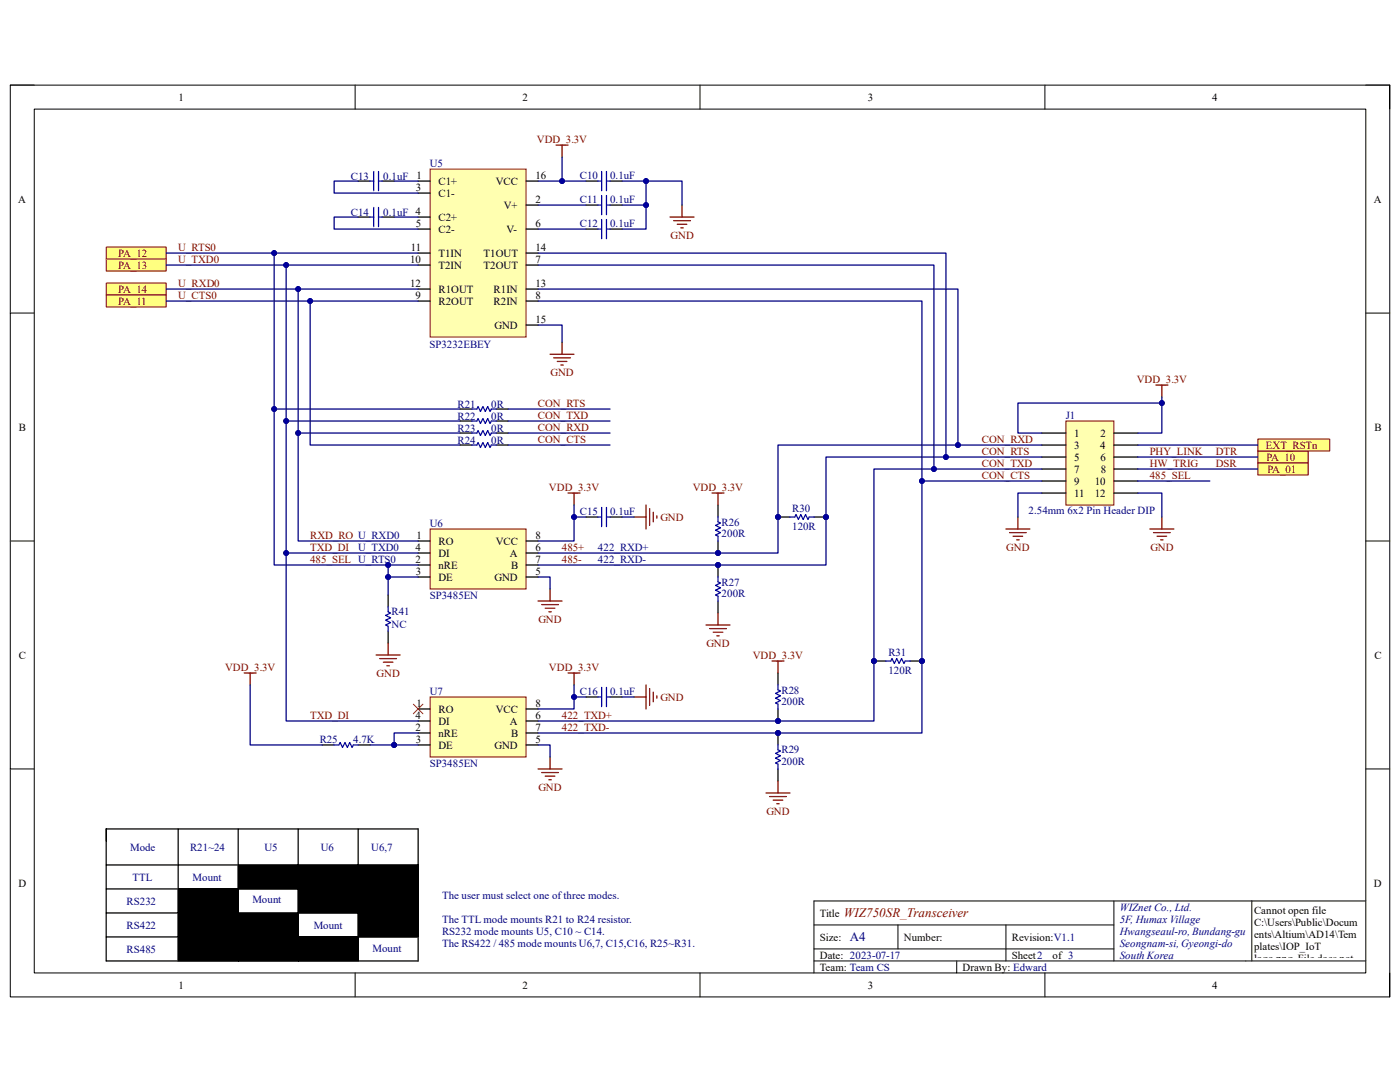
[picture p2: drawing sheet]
<svg xmlns="http://www.w3.org/2000/svg" width="279mm" height="216mm" viewBox="0 0 279 216" stroke-linecap="round" stroke-linejoin="round" font-family="sans-serif">
<path d="M2.1 17h275.3v181.9h-275.3z" fill="none" stroke="#000" stroke-width=".2"/>
<path d="M6.8 21.8h265.8v172.3h-265.8z" fill-rule="evenodd" fill="#fff"/>
<g fill="none" stroke="#000" stroke-width=".2">
<path d="M2 17h4.8M70.9 17v4.8M139.7 17v4.8M208.5 17v4.8M272.6 17h4.8v4.8M6.8 21.8h265.8v172.3h-265.8zM2 62.5h4.8M272.6 62.5h4.8M2 107.9h4.8M272.6 107.9h4.8M2 153.4h4.8M272.6 153.4h4.8"/>
<path d="M222.3 179.8v11.9M249.8 179.8v11.9M272.6 179.8h-110.2v14.3M70.9 194.1v4.8M139.7 194.1v4.8M162.4 184.6h59.9M162.4 191.7h110.2M162.4 189.3h59.9M179.2 184.6v4.7M190.9 191.7v2.4M200.8 184.6v7.1M208.5 194.1v4.8"/>
<path d="M277.4 194.1v4.8"/>
</g>
<path d="M85.8 33.7h19.2v33.6h-19.2z" fill-rule="evenodd" fill="#ffffb0"/>
<path d="M85.8 33.7h19.2v33.6h-19.2z" fill="none" stroke="#800000" stroke-width=".2"/>
<g fill="none" stroke="#000" stroke-width=".25">
<path d="M71.5 36.1h2.4M76.3 36.1h2.4M83.4 36.1h2.4M83.4 38.5h2.4M105 36.1h2.4M117 36.1h2.4M121.7 36.1h2.4M71.5 43.3h2.4M76.3 43.3h2.4M83.4 43.3h2.4M83.4 45.7h2.4M83.4 52.9h2.4"/>
<path d="M83.4 50.5h2.4M83.4 57.7h2.4M105 40.9h2.4M105 45.7h2.4M105 52.9h2.4M105 50.5h2.4M105 57.7h2.4M117 40.9h2.4M121.7 40.9h2.4M83.4 60.1h2.4M105 60.1h2.4M105 64.9h2.4"/>
</g>
<g fill="none" stroke="#00f" stroke-width=".25">
<path d="M73.9 36.1h.7M74.6 34.2v3.8M75.5 34.2v3.8M75.5 36.1h.8M119.4 36.1h.7M120.1 34.2v3.8M120.1 39v3.8M121 36.1h.7M121 34.2v3.8M121 39v3.8M73.9 43.3h.7M74.6 41.4v3.8"/>
<path d="M75.5 41.4v3.8M75.5 43.3h.8M119.4 40.9h.7M121 40.9h.7"/>
</g>
<path d="M111 29h2.4M112.2 29v2.3M133.7 43.3h4.8M134.4 44h3.4M135.2 44.8h1.9M135.9 45.5h.5M136.1 40.9v2.4M109.8 70.7h4.8M110.5 71.4h3.3M111.2 72.1h1.9M111.9 72.8h.5M112.2 68.3v2.4" fill="none" stroke="#800000" stroke-width=".25"/>
<path d="M21.2 56.5h12v2.4h-12z" fill-rule="evenodd" fill="#ffff80"/>
<path d="M21.2 56.5h12v2.4h-12z" fill="none" stroke="#800000" stroke-width=".2"/>
<path d="M21.2 58.9h12v2.4h-12z" fill-rule="evenodd" fill="#ffff80"/>
<path d="M21.2 58.9h12v2.4h-12z" fill="none" stroke="#800000" stroke-width=".2"/>
<path d="M117 103.2h2.4M121.7 103.2h2.4M117 139.1h2.4M121.7 139.1h2.4M64.3 148.6h2.4M71.5 148.6h2.4" fill="none" stroke="#000" stroke-width=".25"/>
<path d="M119.4 103.2h.7M120.1 101.3v3.8M121 101.3v3.8M121 103.2h.7M119.4 139.1h.7M120.1 137.2v3.8M121 137.2v3.8M121 139.1h.7M66.7 148.6h.9l.3-.4 .5 .9 .4-.9 .5 .9 .5-.9 .5 .9 .2-.5h1" fill="none" stroke="#00f" stroke-width=".25"/>
<g fill="none" stroke="#800000" stroke-width=".25">
<path d="M113.4 98.4h2.4M114.6 98.4v2.4M107.4 119.9h4.8M109.8 117.5v2.4M126.5 103.2h2.4M128.9 100.8v4.8M129.6 101.5v3.3M130.4 102.2v1.9M131.1 102.9v.5M48.7 134.3h2.4M49.9 134.3v2.4M108.1 120.6h3.4"/>
<path d="M108.8 121.4h1.9M109.5 122.1h.5M113.4 134.3h2.4M114.6 134.3v2.4M126.5 139.1h2.4M128.9 136.7v4.8M129.6 137.4v3.4M130.4 138.1v1.9M131.1 138.8v.5M107.4 153.4h4.8M108.1 154.2h3.4M108.8 154.9h1.9"/>
<path d="M109.5 155.6h.5M109.8 151v2.4"/>
</g>
<path d="M212.7 84h9.6v16.8h-9.6z" fill-rule="evenodd" fill="#ffffb0"/>
<path d="M212.7 84h9.6v16.8h-9.6z" fill="none" stroke="#800000" stroke-width=".2"/>
<path d="M207.9 86.4h4.8M207.9 88.8h4.8M207.9 91.2h4.8M207.9 93.6h4.8M207.9 96h4.8M207.9 98.4h4.8M222.3 86.4h4.8M222.3 88.8h4.8M222.3 91.2h4.8M222.3 93.6h4.8M222.3 96h4.8M222.3 98.4h4.8" fill="none" stroke="#000" stroke-width=".25"/>
<path d="M200.8 105.6h4.7M201.5 106.3h3.3M202.2 107h1.9M202.9 107.7h.5M203.1 103.2v2.4M229.5 105.6h4.8M230.2 106.3h3.4M230.9 107h1.9M231.6 107.7h.5M231.9 103.2v2.4" fill="none" stroke="#800000" stroke-width=".25"/>
<path d="M21.2 51.7h12v2.4h-12z" fill-rule="evenodd" fill="#ffff80"/>
<path d="M21.2 51.7h12v2.4h-12z" fill="none" stroke="#800000" stroke-width=".2"/>
<path d="M21.2 49.3h12v2.4h-12z" fill-rule="evenodd" fill="#ffff80"/>
<path d="M21.2 49.3h12v2.4h-12z" fill="none" stroke="#800000" stroke-width=".2"/>
<circle cx="155.3" cy="103.2" r=".48" fill="#000080"/>
<circle cx="155.3" cy="103.2" r=".48" fill="none" stroke="#000080" stroke-width=".2"/>
<circle cx="164.8" cy="103.2" r=".48" fill="#000080"/>
<circle cx="164.8" cy="103.2" r=".48" fill="none" stroke="#000080" stroke-width=".2"/>
<path d="M155.3 103.2h2.4" fill="none" stroke="#000" stroke-width=".25"/>
<circle cx="155.3" cy="103.2" r=".48" fill="#000080"/>
<circle cx="155.3" cy="103.2" r=".48" fill="none" stroke="#000080" stroke-width=".2"/>
<path d="M162.4 103.2h2.4" fill="none" stroke="#000" stroke-width=".25"/>
<circle cx="164.8" cy="103.2" r=".48" fill="#000080"/>
<circle cx="164.8" cy="103.2" r=".48" fill="none" stroke="#000080" stroke-width=".2"/>
<path d="M157.7 103.2h.9l.3-.5 .4 .9 .5-.9 .5 .9 .5-.9 .4 .9 .3-.4h.9" fill="none" stroke="#00f" stroke-width=".25"/>
<circle cx="174.4" cy="131.9" r=".48" fill="#000080"/>
<circle cx="174.4" cy="131.9" r=".48" fill="none" stroke="#000080" stroke-width=".2"/>
<circle cx="184" cy="131.9" r=".48" fill="#000080"/>
<circle cx="184" cy="131.9" r=".48" fill="none" stroke="#000080" stroke-width=".2"/>
<path d="M174.4 131.9h2.4" fill="none" stroke="#000" stroke-width=".25"/>
<circle cx="174.4" cy="131.9" r=".48" fill="#000080"/>
<circle cx="174.4" cy="131.9" r=".48" fill="none" stroke="#000080" stroke-width=".2"/>
<path d="M181.6 131.9h2.4" fill="none" stroke="#000" stroke-width=".25"/>
<circle cx="184" cy="131.9" r=".48" fill="#000080"/>
<circle cx="184" cy="131.9" r=".48" fill="none" stroke="#000080" stroke-width=".2"/>
<path d="M94.2 81.6h1l.2-.5 .5 1 .5-1 .4 1 .5-1 .5 1 .2-.5h1M94.2 84h1l.2-.5 .5 1 .5-1 .4 1 .5-1 .5 1 .2-.5h1M94.2 86.4h1l.2-.5 .5 1 .5-1 .4 1 .5-1 .5 1 .2-.5h1M94.2 88.8h1l.2-.5 .5 1 .5-1 .4 1 .5-1 .5 1 .2-.5h1M176.8 131.9h1l.2-.5 .5 1 .5-1 .4 1 .5-1 .5 1 .2-.5h1" fill="none" stroke="#00f" stroke-width=".25"/>
<path d="M91.8 81.6h2.4M91.8 84h2.4M91.8 86.4h2.4M91.8 88.8h2.4M99 81.6h2.4M99 84h2.4M99 86.4h2.4M99 88.8h2.4" fill="none" stroke="#000" stroke-width=".25"/>
<circle cx="143.3" cy="110.3" r=".48" fill="#000080"/>
<circle cx="143.3" cy="110.3" r=".48" fill="none" stroke="#000080" stroke-width=".2"/>
<path d="M143.3 107.9v2.4" fill="none" stroke="#000" stroke-width=".25"/>
<circle cx="143.3" cy="110.3" r=".48" fill="#000080"/>
<circle cx="143.3" cy="110.3" r=".48" fill="none" stroke="#000080" stroke-width=".2"/>
<path d="M143.3 100.8v2.4" fill="none" stroke="#000" stroke-width=".25"/>
<path d="M143.3 103.2v.9l.5 .3-1 .4 1 .5-1 .5 1 .5-1 .5 .5 .2v.9" fill="none" stroke="#00f" stroke-width=".25"/>
<path d="M142.1 98.4h2.4M143.3 98.4v2.4" fill="none" stroke="#800000" stroke-width=".25"/>
<circle cx="143.3" cy="112.7" r=".48" fill="#000080"/>
<circle cx="143.3" cy="112.7" r=".48" fill="none" stroke="#000080" stroke-width=".2"/>
<path d="M143.3 112.7v2.4M143.3 119.9v2.4" fill="none" stroke="#000" stroke-width=".25"/>
<circle cx="143.3" cy="112.7" r=".48" fill="#000080"/>
<circle cx="143.3" cy="112.7" r=".48" fill="none" stroke="#000080" stroke-width=".2"/>
<path d="M143.3 115.1v1l.5 .2-1 .5 1 .5-1 .5 1 .4-1 .5 .5 .3v.9" fill="none" stroke="#00f" stroke-width=".25"/>
<circle cx="155.3" cy="143.9" r=".48" fill="#000080"/>
<circle cx="155.3" cy="143.9" r=".48" fill="none" stroke="#000080" stroke-width=".2"/>
<path d="M155.3 141.5v2.4" fill="none" stroke="#000" stroke-width=".25"/>
<circle cx="155.3" cy="143.9" r=".48" fill="#000080"/>
<circle cx="155.3" cy="143.9" r=".48" fill="none" stroke="#000080" stroke-width=".2"/>
<path d="M155.3 134.3v2.4" fill="none" stroke="#000" stroke-width=".25"/>
<path d="M155.3 136.7v.9l.4 .3-.9 .5 .9 .4-.9 .5 .9 .5-.9 .5 .5 .2v1" fill="none" stroke="#00f" stroke-width=".25"/>
<circle cx="155.3" cy="146.3" r=".48" fill="#000080"/>
<circle cx="155.3" cy="146.3" r=".48" fill="none" stroke="#000080" stroke-width=".2"/>
<path d="M155.3 146.3v2.3M155.3 153.4v2.4" fill="none" stroke="#000" stroke-width=".25"/>
<circle cx="155.3" cy="146.3" r=".48" fill="#000080"/>
<circle cx="155.3" cy="146.3" r=".48" fill="none" stroke="#000080" stroke-width=".2"/>
<path d="M77.5 121.1v1l.4 .2-.9 .5 .9 .5-.9 .5 .9 .4-.9 .5 .5 .3v.9M155.3 148.6v1l.4 .2-.9 .5 .9 .5-.9 .5 .9 .5-.9 .4 .5 .3v.9" fill="none" stroke="#00f" stroke-width=".25"/>
<g fill="none" stroke="#800000" stroke-width=".25">
<path d="M75.1 130.7h4.8M75.8 131.4h3.3M76.5 132.1h1.9M77.2 132.9h.5M77.5 128.3v2.4M140.9 124.7h4.8M141.6 125.4h3.4M142.3 126.1h2M143.1 126.9h.4M143.3 122.3v2.4M154.1 131.9h2.4M155.3 131.9v2.4"/>
<path d="M152.9 158.2h4.8M153.6 158.9h3.3M154.3 159.7h1.9M155.3 155.8v2.4M155 160.4h.5"/>
</g>
<path d="M77.5 118.7v2.4M77.5 125.9v2.4" fill="none" stroke="#000" stroke-width=".25"/>
<path d="M82.5 140.5l1.9 1.9M84.4 140.5l-1.9 1.9" fill="none" stroke="#f00" stroke-width=".2"/>
<path d="M251 90h10.1v2.4h-10.1z" fill-rule="evenodd" fill="#ffff80"/>
<path d="M251 90h10.1v2.4h-10.1z" fill="none" stroke="#800000" stroke-width=".2"/>
<path d="M251 92.4h10.1v2.4h-10.1z" fill-rule="evenodd" fill="#ffff80"/>
<path d="M251 92.4h10.1v2.4h-10.1z" fill="none" stroke="#800000" stroke-width=".2"/>
<path d="M230.7 76.8h2.4M231.9 76.8v2.4" fill="none" stroke="#800000" stroke-width=".25"/>
<path d="M117 45.7h2.4M121.7 45.7h2.4" fill="none" stroke="#000" stroke-width=".25"/>
<path d="M119.4 45.7h.7M120.1 43.8v3.8M121 43.8v3.8M121 45.7h.7" fill="none" stroke="#00f" stroke-width=".25"/>
<path d="M251 87.6h14.4v2.4h-14.4z" fill-rule="evenodd" fill="#ffff80"/>
<path d="M251 87.6h14.4v2.4h-14.4z" fill="none" stroke="#800000" stroke-width=".2"/>
<path d="M33.2 50.5h50.2" fill="none" stroke="#000080" stroke-width=".25"/>
<circle cx="54.7" cy="50.5" r=".48" fill="#000080"/>
<circle cx="54.7" cy="50.5" r=".48" fill="none" stroke="#000080" stroke-width=".2"/>
<path d="M33.2 52.9h50.2" fill="none" stroke="#000080" stroke-width=".25"/>
<circle cx="57.1" cy="52.9" r=".48" fill="#000080"/>
<circle cx="57.1" cy="52.9" r=".48" fill="none" stroke="#000080" stroke-width=".2"/>
<path d="M33.2 57.7h50.2" fill="none" stroke="#000080" stroke-width=".25"/>
<circle cx="59.5" cy="57.7" r=".48" fill="#000080"/>
<circle cx="59.5" cy="57.7" r=".48" fill="none" stroke="#000080" stroke-width=".2"/>
<path d="M33.2 60.1h50.2" fill="none" stroke="#000080" stroke-width=".25"/>
<circle cx="61.9" cy="60.1" r=".48" fill="#000080"/>
<circle cx="61.9" cy="60.1" r=".48" fill="none" stroke="#000080" stroke-width=".2"/>
<path d="M71.5 36.1h-4.8v2.4h16.7M78.7 36.1h4.7M107.4 36.1h9.6M71.5 43.3h-4.8v2.4h16.7M78.7 43.3h4.7" fill="none" stroke="#000080" stroke-width=".25"/>
<circle cx="112.2" cy="36.1" r=".48" fill="#000080"/>
<circle cx="112.2" cy="36.1" r=".48" fill="none" stroke="#000080" stroke-width=".2"/>
<path d="M107.4 45.7h9.6M107.4 40.9h9.6M136.1 40.9v-4.8h-7.2v9.6h-4.8" fill="none" stroke="#000080" stroke-width=".25"/>
<circle cx="128.9" cy="40.9" r=".48" fill="#000080"/>
<circle cx="128.9" cy="40.9" r=".48" fill="none" stroke="#000080" stroke-width=".2"/>
<circle cx="128.9" cy="36.1" r=".48" fill="#000080"/>
<circle cx="128.9" cy="36.1" r=".48" fill="none" stroke="#000080" stroke-width=".2"/>
<path d="M124.1 40.9h4.8" fill="none" stroke="#000080" stroke-width=".25"/>
<circle cx="128.9" cy="40.9" r=".48" fill="#000080"/>
<circle cx="128.9" cy="40.9" r=".48" fill="none" stroke="#000080" stroke-width=".2"/>
<path d="M124.1 36.1h4.8" fill="none" stroke="#000080" stroke-width=".25"/>
<circle cx="128.9" cy="36.1" r=".48" fill="#000080"/>
<circle cx="128.9" cy="36.1" r=".48" fill="none" stroke="#000080" stroke-width=".2"/>
<path d="M112.2 31.3v4.8" fill="none" stroke="#000080" stroke-width=".25"/>
<circle cx="112.2" cy="36.1" r=".48" fill="#000080"/>
<circle cx="112.2" cy="36.1" r=".48" fill="none" stroke="#000080" stroke-width=".2"/>
<path d="M107.4 50.5h81.4v40.7h19.1" fill="none" stroke="#000080" stroke-width=".25"/>
<circle cx="188.8" cy="91.2" r=".48" fill="#000080"/>
<circle cx="188.8" cy="91.2" r=".48" fill="none" stroke="#000080" stroke-width=".2"/>
<path d="M231.9 79.2v7.2h-4.8M207.9 98.4h-4.8v4.8M227.1 98.4h4.8v4.8" fill="none" stroke="#000080" stroke-width=".25"/>
<circle cx="231.9" cy="80.4" r=".48" fill="#000080"/>
<circle cx="231.9" cy="80.4" r=".48" fill="none" stroke="#000080" stroke-width=".2"/>
<path d="M231.9 80.4h-28.8v6h4.8" fill="none" stroke="#000080" stroke-width=".25"/>
<circle cx="231.9" cy="80.4" r=".48" fill="#000080"/>
<circle cx="231.9" cy="80.4" r=".48" fill="none" stroke="#000080" stroke-width=".2"/>
<path d="M107.4 52.9h79v40.7h21.5" fill="none" stroke="#000080" stroke-width=".25"/>
<circle cx="186.4" cy="93.6" r=".48" fill="#000080"/>
<circle cx="186.4" cy="93.6" r=".48" fill="none" stroke="#000080" stroke-width=".2"/>
<path d="M107.4 57.7h83.8v31.1h16.7" fill="none" stroke="#000080" stroke-width=".25"/>
<circle cx="191.2" cy="88.8" r=".48" fill="#000080"/>
<circle cx="191.2" cy="88.8" r=".48" fill="none" stroke="#000080" stroke-width=".2"/>
<path d="M107.4 60.1h76.6v35.9h23.9" fill="none" stroke="#000080" stroke-width=".25"/>
<circle cx="184" cy="96" r=".48" fill="#000080"/>
<circle cx="184" cy="96" r=".48" fill="none" stroke="#000080" stroke-width=".2"/>
<path d="M85.8 105.6h19.2v11.9h-19.2z" fill-rule="evenodd" fill="#ffffb0"/>
<path d="M85.8 105.6h19.2v11.9h-19.2z" fill="none" stroke="#800000" stroke-width=".2"/>
<path d="M83.4 107.9h2.4M83.4 110.3h2.4M83.4 112.7h2.4M83.4 115.1h2.4M105 107.9h2.4M105 110.3h2.4M105 112.7h2.4M105 115.1h2.4" fill="none" stroke="#000" stroke-width=".25"/>
<path d="M85.8 139.1h19.2v11.9h-19.2z" fill-rule="evenodd" fill="#ffffb0"/>
<path d="M85.8 139.1h19.2v11.9h-19.2z" fill="none" stroke="#800000" stroke-width=".2"/>
<path d="M83.4 141.5h2.4M83.4 143.9h2.4M83.4 146.3h2.4M83.4 148.6h2.4M105 141.5h2.4M105 143.9h2.4M105 146.3h2.4M105 148.6h2.4" fill="none" stroke="#000" stroke-width=".25"/>
<path d="M59.5 57.7v50.2h23.9" fill="none" stroke="#000080" stroke-width=".25"/>
<circle cx="59.5" cy="86.4" r=".48" fill="#000080"/>
<circle cx="59.5" cy="86.4" r=".48" fill="none" stroke="#000080" stroke-width=".2"/>
<circle cx="59.5" cy="57.7" r=".48" fill="#000080"/>
<circle cx="59.5" cy="57.7" r=".48" fill="none" stroke="#000080" stroke-width=".2"/>
<path d="M57.1 52.9v57.4h26.3" fill="none" stroke="#000080" stroke-width=".25"/>
<circle cx="57.1" cy="110.3" r=".48" fill="#000080"/>
<circle cx="57.1" cy="110.3" r=".48" fill="none" stroke="#000080" stroke-width=".2"/>
<circle cx="57.1" cy="84" r=".48" fill="#000080"/>
<circle cx="57.1" cy="84" r=".48" fill="none" stroke="#000080" stroke-width=".2"/>
<circle cx="57.1" cy="52.9" r=".48" fill="#000080"/>
<circle cx="57.1" cy="52.9" r=".48" fill="none" stroke="#000080" stroke-width=".2"/>
<path d="M54.7 50.5v62.2h28.7" fill="none" stroke="#000080" stroke-width=".25"/>
<circle cx="77.5" cy="112.7" r=".48" fill="#000080"/>
<circle cx="77.5" cy="112.7" r=".48" fill="none" stroke="#000080" stroke-width=".2"/>
<circle cx="54.7" cy="81.6" r=".48" fill="#000080"/>
<circle cx="54.7" cy="81.6" r=".48" fill="none" stroke="#000080" stroke-width=".2"/>
<circle cx="54.7" cy="50.5" r=".48" fill="#000080"/>
<circle cx="54.7" cy="50.5" r=".48" fill="none" stroke="#000080" stroke-width=".2"/>
<path d="M77.5 112.7v6" fill="none" stroke="#000080" stroke-width=".25"/>
<circle cx="77.5" cy="115.1" r=".48" fill="#000080"/>
<circle cx="77.5" cy="115.1" r=".48" fill="none" stroke="#000080" stroke-width=".2"/>
<circle cx="77.5" cy="112.7" r=".48" fill="#000080"/>
<circle cx="77.5" cy="112.7" r=".48" fill="none" stroke="#000080" stroke-width=".2"/>
<path d="M77.5 115.1h5.9" fill="none" stroke="#000080" stroke-width=".25"/>
<circle cx="77.5" cy="115.1" r=".48" fill="#000080"/>
<circle cx="77.5" cy="115.1" r=".48" fill="none" stroke="#000080" stroke-width=".2"/>
<path d="M57.1 110.3v33.6h26.3" fill="none" stroke="#000080" stroke-width=".25"/>
<circle cx="57.1" cy="110.3" r=".48" fill="#000080"/>
<circle cx="57.1" cy="110.3" r=".48" fill="none" stroke="#000080" stroke-width=".2"/>
<path d="M83.4 146.3h-4.7v2.3" fill="none" stroke="#000080" stroke-width=".25"/>
<circle cx="78.7" cy="148.6" r=".48" fill="#000080"/>
<circle cx="78.7" cy="148.6" r=".48" fill="none" stroke="#000080" stroke-width=".2"/>
<path d="M78.7 148.6h4.7" fill="none" stroke="#000080" stroke-width=".25"/>
<circle cx="78.7" cy="148.6" r=".48" fill="#000080"/>
<circle cx="78.7" cy="148.6" r=".48" fill="none" stroke="#000080" stroke-width=".2"/>
<path d="M73.9 148.6h4.8" fill="none" stroke="#000080" stroke-width=".25"/>
<circle cx="78.7" cy="148.6" r=".48" fill="#000080"/>
<circle cx="78.7" cy="148.6" r=".48" fill="none" stroke="#000080" stroke-width=".2"/>
<path d="M61.9 60.1v28.7h29.9M49.9 136.7v11.9h14.4" fill="none" stroke="#000080" stroke-width=".25"/>
<circle cx="61.9" cy="60.1" r=".48" fill="#000080"/>
<circle cx="61.9" cy="60.1" r=".48" fill="none" stroke="#000080" stroke-width=".2"/>
<path d="M59.5 86.4h32.3" fill="none" stroke="#000080" stroke-width=".25"/>
<circle cx="59.5" cy="86.4" r=".48" fill="#000080"/>
<circle cx="59.5" cy="86.4" r=".48" fill="none" stroke="#000080" stroke-width=".2"/>
<path d="M57.1 84h34.7" fill="none" stroke="#000080" stroke-width=".25"/>
<circle cx="57.1" cy="84" r=".48" fill="#000080"/>
<circle cx="57.1" cy="84" r=".48" fill="none" stroke="#000080" stroke-width=".2"/>
<path d="M54.7 81.6h37.1" fill="none" stroke="#000080" stroke-width=".25"/>
<circle cx="54.7" cy="81.6" r=".48" fill="#000080"/>
<circle cx="54.7" cy="81.6" r=".48" fill="none" stroke="#000080" stroke-width=".2"/>
<path d="M107.4 115.1h2.4v2.4M114.6 100.8v7.1h-7.2M107.4 148.6h2.4v2.4" fill="none" stroke="#000080" stroke-width=".25"/>
<circle cx="114.6" cy="103.2" r=".48" fill="#000080"/>
<circle cx="114.6" cy="103.2" r=".48" fill="none" stroke="#000080" stroke-width=".2"/>
<path d="M114.6 103.2h2.4" fill="none" stroke="#000080" stroke-width=".25"/>
<circle cx="114.6" cy="103.2" r=".48" fill="#000080"/>
<circle cx="114.6" cy="103.2" r=".48" fill="none" stroke="#000080" stroke-width=".2"/>
<path d="M124.1 103.2h2.4M114.6 136.7v4.8h-7.2" fill="none" stroke="#000080" stroke-width=".25"/>
<circle cx="114.6" cy="139.1" r=".48" fill="#000080"/>
<circle cx="114.6" cy="139.1" r=".48" fill="none" stroke="#000080" stroke-width=".2"/>
<path d="M114.6 139.1h2.4" fill="none" stroke="#000080" stroke-width=".25"/>
<circle cx="114.6" cy="139.1" r=".48" fill="#000080"/>
<circle cx="114.6" cy="139.1" r=".48" fill="none" stroke="#000080" stroke-width=".2"/>
<path d="M101.4 81.6h20.3M101.4 84h20.3M101.4 86.4h20.3M101.4 88.8h20.3M188.8 91.2h-24v21.5h-57.4M124.1 139.1h2.4" fill="none" stroke="#000080" stroke-width=".25"/>
<circle cx="143.3" cy="112.7" r=".48" fill="#000080"/>
<circle cx="143.3" cy="112.7" r=".48" fill="none" stroke="#000080" stroke-width=".2"/>
<circle cx="164.8" cy="103.2" r=".48" fill="#000080"/>
<circle cx="164.8" cy="103.2" r=".48" fill="none" stroke="#000080" stroke-width=".2"/>
<circle cx="188.8" cy="91.2" r=".48" fill="#000080"/>
<circle cx="188.8" cy="91.2" r=".48" fill="none" stroke="#000080" stroke-width=".2"/>
<path d="M191.2 88.8h-35.9v21.6h-47.9" fill="none" stroke="#000080" stroke-width=".25"/>
<circle cx="143.3" cy="110.3" r=".48" fill="#000080"/>
<circle cx="143.3" cy="110.3" r=".48" fill="none" stroke="#000080" stroke-width=".2"/>
<circle cx="155.3" cy="103.2" r=".48" fill="#000080"/>
<circle cx="155.3" cy="103.2" r=".48" fill="none" stroke="#000080" stroke-width=".2"/>
<circle cx="191.2" cy="88.8" r=".48" fill="#000080"/>
<circle cx="191.2" cy="88.8" r=".48" fill="none" stroke="#000080" stroke-width=".2"/>
<path d="M186.4 93.6h-12v50.3h-67" fill="none" stroke="#000080" stroke-width=".25"/>
<circle cx="155.3" cy="143.9" r=".48" fill="#000080"/>
<circle cx="155.3" cy="143.9" r=".48" fill="none" stroke="#000080" stroke-width=".2"/>
<circle cx="174.4" cy="131.9" r=".48" fill="#000080"/>
<circle cx="174.4" cy="131.9" r=".48" fill="none" stroke="#000080" stroke-width=".2"/>
<circle cx="186.4" cy="93.6" r=".48" fill="#000080"/>
<circle cx="186.4" cy="93.6" r=".48" fill="none" stroke="#000080" stroke-width=".2"/>
<path d="M184 96v50.3h-76.6" fill="none" stroke="#000080" stroke-width=".25"/>
<circle cx="184" cy="96" r=".48" fill="#000080"/>
<circle cx="184" cy="96" r=".48" fill="none" stroke="#000080" stroke-width=".2"/>
<circle cx="184" cy="131.9" r=".48" fill="#000080"/>
<circle cx="184" cy="131.9" r=".48" fill="none" stroke="#000080" stroke-width=".2"/>
<circle cx="155.3" cy="146.3" r=".48" fill="#000080"/>
<circle cx="155.3" cy="146.3" r=".48" fill="none" stroke="#000080" stroke-width=".2"/>
<path d="M107.4 64.9h4.8v3.4M227.1 88.8h23.9M227.1 91.2h23.9M227.1 93.6h23.9M227.1 96h14.3" fill="none" stroke="#000080" stroke-width=".25"/>
<path d="M21.2 172.6h62.2M21.2 177.4h62.2M35.6 165.4v26.3M47.5 165.4v26.3M59.5 165.4v26.3M71.5 165.4v26.3M83.4 165.4h-62.2v26.3h62.2v-26.3M21.2 182.2h62.2M21.2 187h62.2" fill="none" stroke="#000" stroke-width=".25"/>
<g fill="#000">
<path d="M35.6 177.4h11.9v4.8h-11.9z" fill-rule="evenodd"/>
<path d="M47.5 172.6h12v4.8h-12z" fill-rule="evenodd"/>
<path d="M59.5 177.4h12v4.8h-12z" fill-rule="evenodd"/>
<path d="M59.5 172.6h12v4.8h-12z" fill-rule="evenodd"/>
<path d="M71.5 177.4h11.9v4.8h-11.9z" fill-rule="evenodd"/>
<path d="M71.5 172.6h11.9v4.8h-11.9z" fill-rule="evenodd"/>
<path d="M35.6 182.2h11.9v4.8h-11.9z" fill-rule="evenodd"/>
<path d="M35.6 187h11.9v4.7h-11.9z" fill-rule="evenodd"/>
<path d="M47.5 182.2h12v4.8h-12z" fill-rule="evenodd"/>
<path d="M47.5 187h12v4.7h-12z" fill-rule="evenodd"/>
<path d="M59.5 187h12v4.7h-12z" fill-rule="evenodd"/>
<path d="M71.5 182.2h11.9v4.8h-11.9z" fill-rule="evenodd"/>
</g>
<path d="M35.6 177.4h11.9v4.8h-11.9zM47.5 172.6h12v4.8h-12zM59.5 177.4h12v4.8h-12zM59.5 172.6h12v4.8h-12zM71.5 177.4h11.9v4.8h-11.9zM71.5 172.6h11.9v4.8h-11.9zM35.6 182.2h11.9v4.8h-11.9zM35.6 187h11.9v4.7h-11.9zM47.5 182.2h12v4.8h-12zM47.5 187h12v4.7h-12zM59.5 187h12v4.7h-12zM71.5 182.2h11.9v4.8h-11.9z" fill="none" stroke="#000" stroke-width=".2"/>
<text font-size="2.6" fill="#800000" x="168.4" y="183">WIZ750SR_Transceiver</text>
<text font-size="2.6" fill="#000080" x="169.6" y="187.8">A4</text>
<g font-size="2.2">
<text x="35.6" y="20.1">1</text>
<text x="104.3" y="20.1">2</text>
<text x="173.2" y="20.1">3</text>
<text x="241.9" y="20.1">4</text>
<text x="83.1" y="35.7">1</text>
<text x="106.9" y="35.7">16</text>
<text x="3.6" y="40.5">A</text>
<text x="83" y="38.1">3</text>
<text x="87.5" y="36.9">C1+</text>
<text x="87.5" y="39.2">C1-</text>
<text x="98.9" y="36.9">VCC</text>
<text x="100.5" y="41.7">V+</text>
<text x="106.9" y="40.5">2</text>
<text x="274.2" y="40.5">A</text>
<text x="83" y="45.3">5</text>
<text x="87.5" y="44.1">C2+</text>
<text x="87.5" y="46.4">C2-</text>
<text x="101.1" y="46.4">V-</text>
<text x="106.9" y="45.3">6</text>
<text x="81.8" y="52.4">10</text>
<text x="82" y="50">11</text>
<text x="87.5" y="53.6">T2IN</text>
<text x="87.5" y="51.2">T1IN</text>
<text x="96.5" y="53.6">T2OUT</text>
<text x="96.5" y="51.2">T1OUT</text>
<text x="106.9" y="52.4">7</text>
<text x="106.9" y="50">14</text>
<text x="81.8" y="57.2">12</text>
<text x="82.9" y="59.6">9</text>
<text x="87.5" y="58.4">R1OUT</text>
<text x="98.5" y="58.4">R1IN</text>
<text x="106.9" y="59.6">8</text>
<text x="106.9" y="57.2">13</text>
<text x="87.5" y="60.8">R2OUT</text>
<text x="98.5" y="60.8">R2IN</text>
<text x="98.7" y="65.6">GND</text>
<text x="106.9" y="64.4">15</text>
<text x="3.8" y="85.9">B</text>
<text x="214.4" y="87.1">1</text>
<text x="214.4" y="89.5">3</text>
<text x="219.6" y="89.5">4</text>
<text x="219.6" y="87.1">2</text>
<text x="274.3" y="85.9">B</text>
<text x="214.4" y="91.9">5</text>
<text x="214.4" y="94.3">7</text>
<text x="219.6" y="91.9">6</text>
<text x="219.7" y="94.3">8</text>
<text x="214.4" y="96.7">9</text>
<text x="214.4" y="99.1">11</text>
<text x="218.5" y="96.7">10</text>
<text x="218.5" y="99.1">12</text>
<text x="83.1" y="107.5">1</text>
<text x="106.9" y="107.5">8</text>
<text x="82.9" y="109.9">4</text>
<text x="82.9" y="112.3">2</text>
<text x="87.5" y="108.7">RO</text>
<text x="87.5" y="111.1">DI</text>
<text x="87.5" y="113.5">nRE</text>
<text x="98.9" y="108.7">VCC</text>
<text x="101.8" y="111.1">A</text>
<text x="102" y="113.5">B</text>
<text x="106.9" y="112.3">7</text>
<text x="106.9" y="109.9">6</text>
<text x="83" y="114.7">3</text>
<text x="87.5" y="115.9">DE</text>
<text x="98.7" y="115.9">GND</text>
<text x="106.9" y="114.7">5</text>
<text x="3.7" y="131.4">C</text>
<text x="274.3" y="131.4">C</text>
<text x="82.9" y="143.4">4</text>
<text x="83.1" y="141">1</text>
<text x="87.5" y="142.2">RO</text>
<text x="98.9" y="142.2">VCC</text>
<text x="106.9" y="141">8</text>
<text x="106.9" y="143.4">6</text>
<text x="82.9" y="145.8">2</text>
<text x="83" y="148.2">3</text>
<text x="87.5" y="144.6">DI</text>
<text x="87.5" y="147">nRE</text>
<text x="87.5" y="149.4">DE</text>
<text x="98.7" y="149.4">GND</text>
<text x="101.8" y="144.6">A</text>
<text x="102" y="147">B</text>
<text x="106.9" y="145.8">7</text>
<text x="106.9" y="148.2">5</text>
<text x="3.7" y="176.9">D</text>
<text x="274.2" y="176.9">D</text>
<text x="163.6" y="182.9">Title</text>
<text x="250.3" y="182.3">Cannot open file</text>
<text x="250.3" y="184.7">C:\Users\Public\Docum</text>
<text x="163.6" y="187.7">Size:</text>
<text x="163.6" y="191.3">Date: 2023-07-17</text>
<text x="180.4" y="187.7">Number:</text>
<text x="201.9" y="187.7">Revision:V1.1</text>
<text x="201.9" y="191.3">Sheet2</text>
<text x="210.1" y="191.3">of 3</text>
<text x="250.3" y="187.1">ents\Altium\AD14\Tem</text>
<text x="250.3" y="189.5">plates\IOP_IoT</text>
<text x="250.3" y="191.9">logo.png. File does not</text>
<text x="35.6" y="197.3">1</text>
<text x="104.3" y="197.3">2</text>
<text x="163.6" y="193.7">Team: Team CS</text>
<text x="173.2" y="197.3">3</text>
<text x="192.1" y="193.7">Drawn By: Edward</text>
<text x="241.9" y="197.3">4</text>
</g>
<g font-size="2.2" fill="#800000">
<text x="107.1" y="28.5">VDD_3.3V</text>
<text x="133.8" y="47.6">GND</text>
<text x="23.6" y="53.6">PA_13</text>
<text x="23.6" y="51.2">PA_12</text>
<text x="35.6" y="50">U_RTS0</text>
<text x="35.6" y="52.4">U_TXD0</text>
<text x="23.6" y="58.4">PA_14</text>
<text x="35.6" y="57.2">U_RXD0</text>
<text x="35.6" y="59.6">U_CTS0</text>
<text x="23.6" y="60.8">PA_11</text>
<text x="109.9" y="75">GND</text>
<text x="226.9" y="76.4">VDD_3.3V</text>
<text x="107.4" y="81.2">CON_RTS</text>
<text x="107.4" y="83.6">CON_TXD</text>
<text x="107.4" y="85.9">CON_RXD</text>
<text x="107.4" y="88.3">CON_CTS</text>
<text x="196" y="88.3">CON_RXD</text>
<text x="252.6" y="89.5">EXT_RSTn</text>
<text x="196" y="90.7">CON_RTS</text>
<text x="196" y="93.1">CON_TXD</text>
<text x="196" y="95.5">CON_CTS</text>
<text x="229.4" y="95.5">485_SEL</text>
<text x="229.4" y="90.7">PHY_LINK</text>
<text x="229.4" y="93.1">HW_TRIG</text>
<text x="242.6" y="90.7">DTR</text>
<text x="242.6" y="93.1">DSR</text>
<text x="252.7" y="91.9">PA_10</text>
<text x="252.9" y="94.3">PA_01</text>
<text x="109.6" y="97.9">VDD_3.3V</text>
<text x="138.3" y="97.9">VDD_3.3V</text>
<text x="61.9" y="107.5">RXD_RO U_RXD0</text>
<text x="131.8" y="103.9">GND</text>
<text x="61.9" y="109.9">TXD_DI</text>
<text x="61.9" y="112.3">485_SEL U_RTS0</text>
<text x="112.1" y="109.9">485+</text>
<text x="112.1" y="112.3">485-</text>
<text x="200.8" y="109.9">GND</text>
<text x="229.6" y="109.9">GND</text>
<text x="107.4" y="124.2">GND</text>
<text x="141" y="129">GND</text>
<text x="150.2" y="131.4">VDD_3.3V</text>
<text x="44.9" y="133.8">VDD_3.3V</text>
<text x="75.1" y="135">GND</text>
<text x="109.6" y="133.8">VDD_3.3V</text>
<text x="61.9" y="143.4">TXD_DI</text>
<text x="112.1" y="143.4">422_TXD+</text>
<text x="131.8" y="139.8">GND</text>
<text x="112.1" y="145.8">422_TXD-</text>
<text x="107.4" y="157.8">GND</text>
<text x="153" y="162.6">GND</text>
</g>
<g font-size="2.2" fill="#000080">
<text x="70" y="35.9">C13</text>
<text x="76.5" y="35.9">0.1uF</text>
<text x="85.8" y="33.3">U5</text>
<text x="115.7" y="35.7">C10</text>
<text x="121.7" y="35.7">0.1uF</text>
<text x="115.7" y="40.5">C11</text>
<text x="121.7" y="40.5">0.1uF</text>
<text x="70" y="43.1">C14</text>
<text x="76.5" y="43.1">0.1uF 4</text>
<text x="115.7" y="45.3">C12</text>
<text x="121.7" y="45.3">0.1uF</text>
<text x="85.7" y="69.4">SP3232EBEY</text>
<text x="91.3" y="81.4">R21</text>
<text x="91.3" y="83.8">R22</text>
<text x="98.1" y="81.4">0R</text>
<text x="98.1" y="83.8">0R</text>
<text x="212.7" y="83.6">J1</text>
<text x="91.3" y="86.2">R23</text>
<text x="91.3" y="88.6">R24</text>
<text x="98.1" y="86.2">0R</text>
<text x="98.1" y="88.6">0R</text>
<text x="85.8" y="105.1">U6</text>
<text x="115.7" y="102.7">C15</text>
<text x="121.7" y="102.7">0.1uF</text>
<text x="144" y="104.9">R26</text>
<text x="144" y="107.2">200R</text>
<text x="158.1" y="102.2">R30</text>
<text x="158.1" y="105.8">120R</text>
<text x="205.3" y="102.5">2.54mm 6x2 Pin Header DIP</text>
<text x="71.5" y="109.9">U_TXD0</text>
<text x="119.3" y="109.9">422_RXD+</text>
<text x="119.3" y="112.3">422_RXD-</text>
<text x="85.8" y="119.5">SP3485EN</text>
<text x="144" y="116.8">R27</text>
<text x="144" y="119.2">200R</text>
<text x="78.1" y="122.8">R41</text>
<text x="78.1" y="125.2">NC</text>
<text x="177.3" y="130.9">R31</text>
<text x="177.3" y="134.5">120R</text>
<text x="85.8" y="138.6">U7</text>
<text x="115.7" y="138.6">C16</text>
<text x="121.7" y="138.6">0.1uF</text>
<text x="156" y="138.4">R28</text>
<text x="156" y="140.8">200R</text>
<text x="63.8" y="148.2">R25</text>
<text x="70.5" y="148.2">4.7K</text>
<text x="85.8" y="153">SP3485EN</text>
<text x="156" y="150.3">R29</text>
<text x="156" y="152.7">200R</text>
<text x="26" y="169.7">Mode</text>
<text x="37.9" y="169.7">R21~24</text>
<text x="52.8" y="169.7">U5</text>
<text x="64.1" y="169.7">U6</text>
<text x="74.1" y="169.7">U6,7</text>
<text x="26.5" y="175.7">TTL</text>
<text x="38.4" y="175.7">Mount</text>
<text x="88.2" y="179.3">The user must select one of three modes.</text>
<text x="25.3" y="180.5">RS232</text>
<text x="25.3" y="185.3">RS422</text>
<text x="50.4" y="180.3">Mount</text>
<text x="62.6" y="185.3">Mount</text>
<text x="88.2" y="184.1">The TTL mode mounts R21 to R24 resistor.</text>
<text x="223.5" y="181.7">WIZnet Co., Ltd.</text>
<text x="223.5" y="184.1">5F, Humax Village</text>
<text x="25.3" y="190.1">RS485</text>
<text x="74.3" y="189.9">Mount</text>
<text x="88.2" y="186.5">RS232 mode mounts U5, C10 ~ C14.</text>
<text x="88.2" y="188.9">The RS422 / 485 mode mounts U6,7, C15,C16, R25~R31.</text>
<text x="223.5" y="186.5">Hwangseaul-ro, Bundang-gu</text>
<text x="223.5" y="188.9">Seongnam-si, Gyeongi-do</text>
<text x="223.5" y="191.3">South Korea</text>
</g>
</svg>
